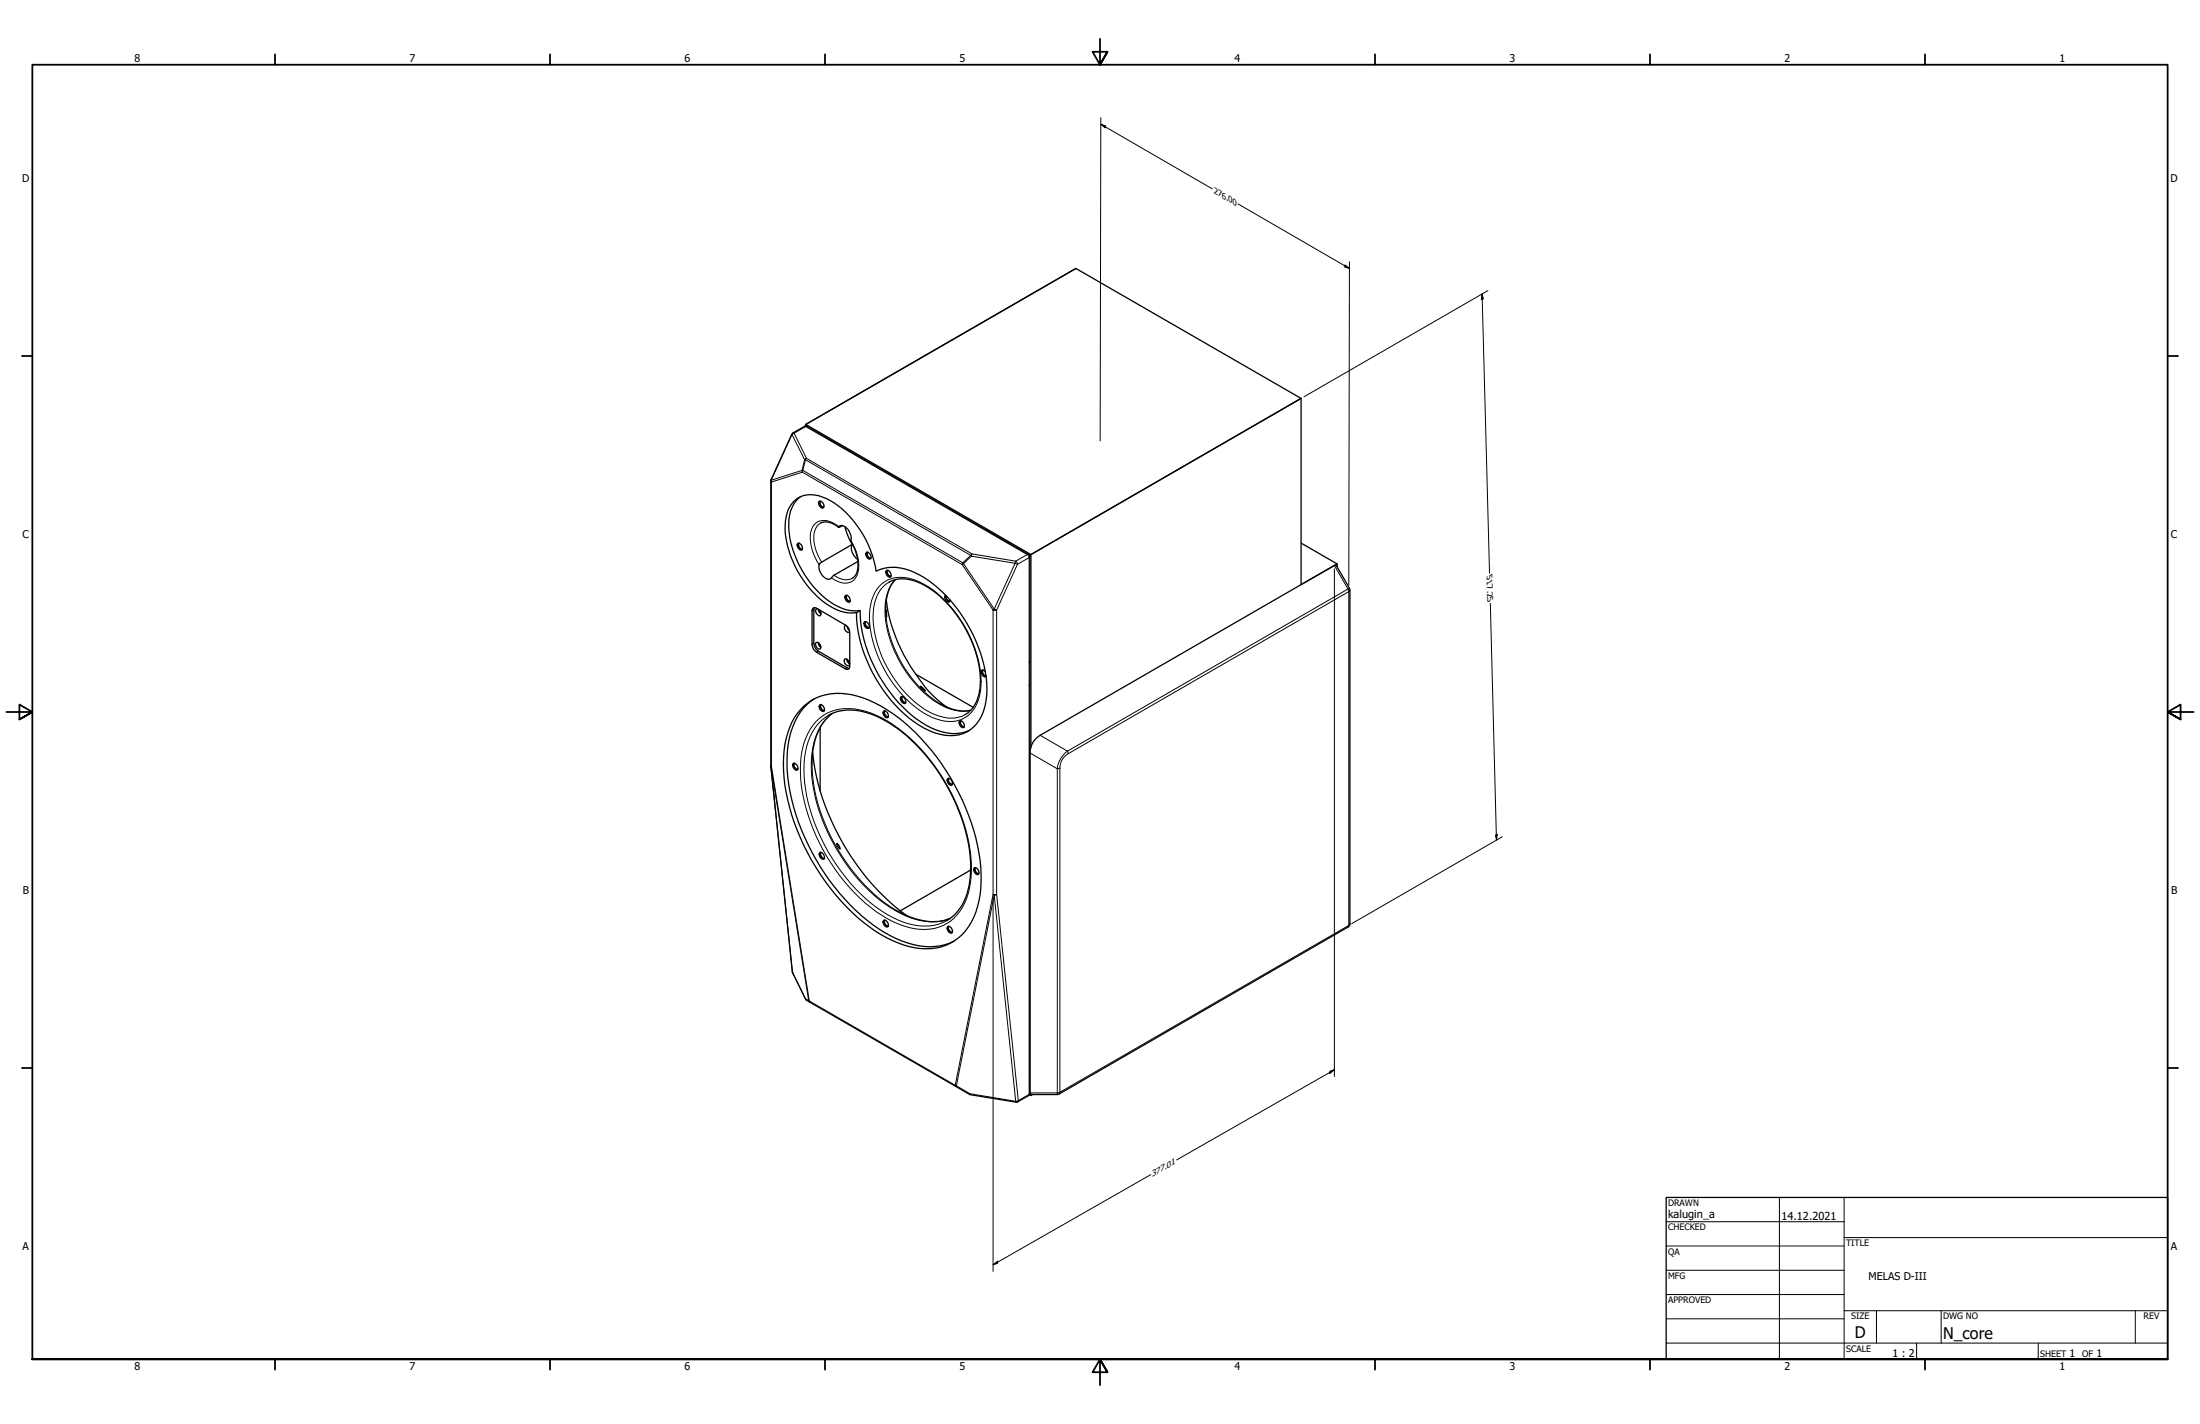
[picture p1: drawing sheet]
<svg xmlns="http://www.w3.org/2000/svg" width="864mm" height="559mm" viewBox="0 0 864 559" stroke-linecap="round" stroke-linejoin="round" font-family="sans-serif">
<g fill="none" stroke="#000" stroke-width=".39">
<path d="M310.8 170.4l.1 .1M310.9 170.5l-8.2 18 12.1-3.9M310.9 170.5l4.9 9.9-1 4.2M311.2 169.9l.5 .1-.8 .5M315.8 167.3l.5 .1M316.3 167.4l-4.6 2.6 4.9 9.9 65 37.5 17.1 2.8M316.3 167.4l86.9 50.2M316.8 167.3l-.5 .1M302.6 188.3l.2 .9-.2-.4M314.8 184.6l.2 .7M314.8 184.6h.4l-.2 .7M315 185.3l-12.2 3.9v111.6l14.9 92 57.3 33.1 14.8-74.9v-111.6"/>
<path d="M315 185.3l62.7 36.3 12.1 17.8M316 180.2l.6-.3-.8 .5zM316.2 180.4l64.9 37.5-3.1 3-62.8-36.3zM322.1 205.3a7.2 7.2 0 0 0-2.6 7.4l1 4 2 3.9M329.2 206.6a7.3 7.3 0 0 0-9.1-1.2 9.1 9.1 0 0 0-1.6 9l.8 2.9 2.3 4.3M334 212a16.6 16.6 0 0 1 2.5 13.7 5.2 5.2 0 0 1-7.8 2.4l-2.3-1.3M381.3 217.6l.3-.2-.3 .8-.2-.3zM403.2 217.6l.8 1.2M403.2 217.6l-4.5 2.6M403.7 217.6h-.5M404 218.8l-4.6 2.6-8.2 18M404 218.8v41.1"/>
<path d="M404.2 218.4l-.2 .4M319.5 239.3l-.7 .4M327.3 225.7a6.7 6.7 0 0 0 7.2 1.2M345.1 230.1a12.5 12.5 0 0 1 14.2-2.5 42.7 42.7 0 0 1 20.5 20.2 38.9 38.9 0 0 1 4.7 25.3 11.8 11.8 0 0 1-16.5 9.2 39.4 39.4 0 0 1-20.7-19.3 39.5 39.5 0 0 1-5.5-25.6 16.2 16.2 0 0 1 3.3-7.3zM347.7 239.1a47.3 47.3 0 0 0 21.4 37.1M348.9 228.5a15.1 15.1 0 0 0-6.2 14.2 47.4 47.4 0 0 0 20.8 36 17.2 17.2 0 0 0 14.2 2.4l1.2-.7M351.4 227.5a18.1 18.1 0 0 0-3.9 14.5 47.5 47.5 0 0 0 20.7 34 17.3 17.3 0 0 0 12.8 2.8M378 220.9l.2 .3-.5 .4zM378.2 221.2l3.1-3 17.2 2.8-8.2 18zM389.8 239.4h1.4M389.8 239.4l.5-.4 .9 .4M391.2 239.4v111.6l8.5 80.9"/>
<path d="M398.7 220.2l.7 1.2-.9-.4zM523.8 221.9l5.3 9.2M529.1 231.1l.4 1.1M529.1 231.1l-110.1 63.7-10.7-6.3M529.5 232.2v131l-113.4 65.4v-127.2M529.5 232.2l-110.2 63.6M529.7 230.8l-.6 .3M529.9 231.6l-.4 .6M319.5 252.5l-.7 .4M321.2 255.5l-.7 .5M404 259.9v9.1M404.2 259.5l-.2 .4"/>
<path d="M326.6 280a23.3 23.3 0 0 0-8.1 17.8 67 67 0 0 0 12.8 40.1 58 58 0 0 0 26.5 22.4 21 21 0 0 0 15.3 .1M332.5 262.1l-.7 .3M404 269v160.5l-4.3 2.4M404.2 268.6l-.2 .4M318.8 299.9a71.7 71.7 0 0 0 17.1 43.4 59.3 59.3 0 0 0 16 14M320.3 283.1a18.3 18.3 0 0 1 19.4-4 54.7 54.7 0 0 1 27 21.2 72.6 72.6 0 0 1 14.6 40.5 25.4 25.4 0 0 1-8.1 20.6 19.7 19.7 0 0 1-18.4 1.9 57.2 57.2 0 0 1-26.9-22.1 73.3 73.3 0 0 1-13.7-37.9 28 28 0 0 1 6.1-20.2zM325.2 280.7a20.9 20.9 0 0 0-9.4 16.5 63.1 63.1 0 0 0 9.4 37.2 63.4 63.4 0 0 0 27.5 26.7 21.3 21.3 0 0 0 19 .2M404.3 295.5l10.7 6.2M302.6 300.5l8.5 81.1 5.1 10.5M302.6 300.4l14.8 92.2M415 301.7v127.8M416.1 301.4l-1.1 .3"/>
<path d="M416.1 301.4a6.5 6.5 0 0 1 3.2-5.6l-.3-1a9.8 9.8 0 0 0-4 6.9M389.8 351h1.4l-.6 .2zM390.3 351.2l8.4 81-18-3-5.3-3.1zM529.9 362.5l-.8 1.3M311 381.4l.1 .4M316.7 392.6l-.5-.7 1.2 .7M317.4 392.6l.5 .7zM375 425.9l.4 .2-.2 .2zM380.6 429.5l.1-.3 .2 .4M399.7 431.9l-.2 .5M399.7 431.9l-1 .3 .1 .3M404.2 429.1l-.5 .9"/>
<path d="M404.3 428.9h10.7l1.1-.3-.4 .7"/>
</g>
<g fill="none" stroke="#000" stroke-width=".51">
<path d="M422.3 105.3l-106 61.3 .4 .7-.4-.7 106-61.3 88.4 51M510.7 156.3l-106.6 61.6M510.7 156.3v73.1l14.2-8.1-14.2-8.2M310.8 170.4l-8.2 18.4M311.2 169.9l4.6-2.6h1l86.9 50.3 .5 .6-.1 211.3-5 3-18.4-3-64.4-37.4M311.3 170l-.4 .4M316.3 167.2v-.6l88.4 51v75.5M302.6 188.8v111.7l8.5 81.2M311.1 197.2a10.5 10.5 0 0 1 13.3-1.6 38.6 38.6 0 0 1 18.7 24.6l.8 4a17.6 17.6 0 0 1 16.9 1.4 56.3 56.3 0 0 1 26 38.1 26.5 26.5 0 0 1-2.8 19.4 13.5 13.5 0 0 1-16 4.8 43.7 43.7 0 0 1-22.8-19.4 52.8 52.8 0 0 1-9-28.1 18.7 18.7 0 0 1-15.2-6.1 39.7 39.7 0 0 1-12.8-28.4 13.6 13.6 0 0 1 2.9-8.7zM314.2 194.9a13.7 13.7 0 0 0-4.6 12.5 40.5 40.5 0 0 0 17.6 29.7l1.6 .8a14.3 14.3 0 0 0 8.8 1.7 56.4 56.4 0 0 0 16.9 38 31.1 31.1 0 0 0 20 10.3 13.4 13.4 0 0 0 6.1-1.3M321.6 196.7a1.74 1.74 0 0 1 1.6 2.6 1.74 1.74 0 0 1-1.6-2.6zM321.8 196.7a1.93 1.93 0 0 0 1.5 2.4"/>
<path d="M322.2 196.7a1.35 1.35 0 0 0-.1 1.4 1.35 1.35 0 0 0 1.3 .7M313.2 213.2a1.61 1.61 0 0 1 1.5 .9 1.61 1.61 0 0 1-.2 1.8 1.92 1.92 0 0 1-1.3-2.7zM313.4 213.2a1.83 1.83 0 0 0 1.5 2.4M313.8 213.2a1.4 1.4 0 0 0-.1 1.4 1.4 1.4 0 0 0 1.3 .7M322.1 205.3a6.5 6.5 0 0 1 7.1 1.6M330.7 206.2l-1.3 .7-.2-.3a2.21 2.21 0 0 1 3.2 .7 5 5 0 0 1 1.5 5 14.6 14.6 0 0 1 2 13.3l-1.4 1.3M331.7 206.8l1.4 4.1 1.5 2.7M334.6 213.6l-12.3 7.2a2.93 2.93 0 0 0 0 4.3l1 1.3a2.12 2.12 0 0 0 3.8-.5l9.6-5.6M334.6 213.6a4.8 4.8 0 0 0 2.1 5.9M340.1 216.8a1.7 1.7 0 0 1 1.6 2.5 1.7 1.7 0 0 1-1.6-2.5zM340.4 216.7a1.92 1.92 0 0 0 1.4 2.5M340.7 216.7a1.4 1.4 0 0 0-.1 1.5 1.4 1.4 0 0 0 1.3 .7"/>
<path d="M319.3 238.6l1.2 .1 11.3 6.5 1.3 1.3 .5 1.8v13.1a1.08 1.08 0 0 1-.6 1.2 1.08 1.08 0 0 1-1.2-.2l-11.3-6.4-1.2-1.4-.5-1.7v-13.2zM319.7 238.4l-.2 .9v13.2l.5 1.7 1.2 1.3 11.3 6.6 .9 .2M320.9 239h-.3a1.64 1.64 0 0 0-.2 1.7 1.64 1.64 0 0 0 1.5 .9l.4-1-.8-1.3M321.2 239.1l.2 .8 .9 1M321.4 239.2l.9 1.5M331.9 233.7a1.61 1.61 0 0 1 1.6 .9 1.61 1.61 0 0 1-.3 1.7 1.92 1.92 0 0 1-1.3-2.6zM332.2 233.6a1.83 1.83 0 0 0 1.4 2.5M332.5 233.6a1.4 1.4 0 0 0 0 1.5 1.4 1.4 0 0 0 1.3 .7M337.6 239.6l-1.4 .8M347.8 239.5l.2 2.7zM347.9 235.5a66.9 66.9 0 0 0 20.5 39.5l3.3 2.5M348 223.9a1.58 1.58 0 0 1 1.5 .9 1.58 1.58 0 0 1-.2 1.7 1.84 1.84 0 0 1-1.3-2.6z"/>
<path d="M348.2 223.8a1.92 1.92 0 0 0 1.5 2.5M348.6 223.8a1.4 1.4 0 0 0-.1 1.5 1.4 1.4 0 0 0 1.3 .7M348.9 228.5a14.4 14.4 0 0 1 14.5 1.5 47.4 47.4 0 0 1 21.5 37.1 15.6 15.6 0 0 1-5.3 12.9l-.7 .4M351.5 227.5a16.6 16.6 0 0 0-3.8 11.6M371.2 233.6a1.65 1.65 0 0 0-.1 1.8 1.65 1.65 0 0 0 1.6 .8l.2-.7M371.3 233.7l.1 1.3 .6 .8 .8 .3M371.4 233.8a1.45 1.45 0 0 0 1.5 1.9M524.9 221.3v1.1M320.4 252.2a1.54 1.54 0 0 1 1.6 .8 1.54 1.54 0 0 1-.3 1.8 1.88 1.88 0 0 1-1.3-2.6zM321.2 252.2l.2 .8 .8 1M321.4 252.3l.2 .9 .6 .6M331.6 258.6a1.7 1.7 0 0 1 1.6 2.6 1.74 1.74 0 0 1-1.6-2.6z"/>
<path d="M332.1 245.4l-.3 .1a1.66 1.66 0 0 0 0 1.8 1.66 1.66 0 0 0 1.6 .7l.1-.3M332.4 258.7l.2 .8 .9 1M332.5 245.8l.9 1.5M332.6 258.8l.3 .9 .6 .6M332.7 246.1l.6 .9M339.3 244a1.58 1.58 0 0 1 1.6 .9 1.58 1.58 0 0 1-.2 1.7 1.83 1.83 0 0 1-1.4-2.6zM339.7 243.9a1.93 1.93 0 0 0 1.4 2.5M340 244a1.36 1.36 0 0 0-.1 1.5 1.36 1.36 0 0 0 1.3 .6M315.6 277.1a21.4 21.4 0 0 1 20.9-3.9 58.5 58.5 0 0 1 27.2 19 86 86 0 0 1 21.4 51.1 32.6 32.6 0 0 1-7.3 23.4 20.7 20.7 0 0 1-20.6 4.8 56.2 56.2 0 0 1-27.2-18.1 87.4 87.4 0 0 1-22.4-50.9 34.9 34.9 0 0 1 5.4-22.5zM319.6 274.3a24.5 24.5 0 0 0-10.2 17.6 69.6 69.6 0 0 0 7.8 39.6 82.9 82.9 0 0 0 30 34.5 32.6 32.6 0 0 0 21.9 5.2l3.6-1.1 1.8-.8M321.8 276.6a1.58 1.58 0 0 1 1.6 .9 1.58 1.58 0 0 1-.2 1.7 1.84 1.84 0 0 1-1.4-2.6zM322.1 276.5a1.92 1.92 0 0 0 1.4 2.5"/>
<path d="M322.4 276.5a1.4 1.4 0 0 0 0 1.5 1.4 1.4 0 0 0 1.3 .7M326.7 280a22 22 0 0 0-7.8 16.6l-.1 3.3M346.9 279a1.61 1.61 0 0 1 1.6 .9 1.61 1.61 0 0 1-.3 1.8 1.92 1.92 0 0 1-1.3-2.7zM347.2 279a1.83 1.83 0 0 0 1.4 2.4M347.5 279a1.4 1.4 0 0 0-.1 1.4 1.4 1.4 0 0 0 1.3 .7M353.7 273.4a1.74 1.74 0 0 1 1.6 2.6 1.74 1.74 0 0 1-1.6-2.6zM353.9 273.4a1.93 1.93 0 0 0 1.5 2.4M354.3 273.4a1.35 1.35 0 0 0-.1 1.4 1.35 1.35 0 0 0 1.3 .7M359.5 264.6l22.5 13M361.3 269.4l.8 .5 1.1 1.2-1.3-.8zM369.1 276.2a16.7 16.7 0 0 0 12 2.5M385.7 263a2 2 0 0 0 1.4 2.5 1.65 1.65 0 0 1-1.7-.7 1.65 1.65 0 0 1 0-1.8 1.02 1.02 0 0 1 1.4 .6"/>
<path d="M386 263a1.45 1.45 0 0 0 1 2.2M311.4 299.6a1.61 1.61 0 0 1 1.6 .9 1.61 1.61 0 0 1-.3 1.8 1.92 1.92 0 0 1-1.3-2.7zM311.7 299.5a1.83 1.83 0 0 0 1.4 2.5M312 299.5a1.36 1.36 0 0 0-.1 1.5 1.36 1.36 0 0 0 1.3 .7M319 295.4a94.3 94.3 0 0 0 36.9 63.9M321.9 285.6v24.7M325.2 280.7a21.1 21.1 0 0 1 19.5 .7 65.1 65.1 0 0 1 27.7 28.4 64.1 64.1 0 0 1 8.5 34.2 21.7 21.7 0 0 1-8.2 16.6l-1 .7M376.7 283a1.58 1.58 0 0 1 1.6 .8 1.58 1.58 0 0 1-.2 1.8 1.84 1.84 0 0 1-1.4-2.6zM377 282.8a1.92 1.92 0 0 0 1.5 2.6M377.3 282.9a1.4 1.4 0 0 0 0 1.5 1.4 1.4 0 0 0 1.3 .7M406.8 289.7l1.5-1.2 115.5-66.6 .5-.1 5.4 9 .2 .8v130.9l-.2 .7-.6 .6-113.3 65.5-11.1 .2-.4-.6v-133.4l.5-2.8 .8-1.6zM372 305.6a1.56 1.56 0 0 1 1.6 .8 1.56 1.56 0 0 1-.2 1.8 1.88 1.88 0 0 1-1.4-2.6z"/>
<path d="M372.3 305.4a1.92 1.92 0 0 0 1.5 2.6M372.6 305.5a1.31 1.31 0 0 0-.1 1.5 1.31 1.31 0 0 0 1.4 .6M321.8 334.6a1.7 1.7 0 0 1 1.6 2.5 1.7 1.7 0 0 1-1.6-2.5zM322.1 334.5a1.86 1.86 0 0 0 1.4 2.5M322.4 334.5a1.4 1.4 0 0 0 0 1.5 1.4 1.4 0 0 0 1.3 .7M328.5 331l.7 .7 .6 1.5-.9-.9zM351.9 357.3a26.3 26.3 0 0 0 19 3.8l2.2-.7M381 341.4l-27.6 16M382.5 340.6a1.61 1.61 0 0 1 1.5 .8 1.61 1.61 0 0 1-.2 1.8 1.92 1.92 0 0 1-1.3-2.6zM382.7 340.5a1.83 1.83 0 0 0 1.5 2.5M383 340.5a1.4 1.4 0 0 0 0 1.5 1.4 1.4 0 0 0 1.3 .6M346.9 361.2a1.56 1.56 0 0 1 1.6 .8 1.56 1.56 0 0 1-.3 1.8 1.84 1.84 0 0 1-1.3-2.6z"/>
<path d="M347.2 361.1a1.92 1.92 0 0 0 1.4 2.5M347.5 361.1a1.4 1.4 0 0 0-.1 1.5 1.4 1.4 0 0 0 1.3 .7M372 363.6a1.56 1.56 0 0 1 1.6 .8 1.56 1.56 0 0 1-.2 1.8 1.84 1.84 0 0 1-1.4-2.6zM372.3 363.5a1.92 1.92 0 0 0 1.5 2.5M372.6 363.5a1.36 1.36 0 0 0-.1 1.5 1.36 1.36 0 0 0 1.4 .7M311.1 381.8l5.1 10.3M404.1 429.6l.6 .3M404.7 429.5v.4l.6-.4"/>
</g>
<!-- layer: Border (ANSI) -->
<g fill="none" stroke="#000" stroke-width=".7">
<path d="M431.8 15.2v10.2l-2.9-5.1h5.8l-2.9 5.1 2.9-5.1M107.9 21.3v4.1M215.9 21.3v4.1M323.8 21.3v4.1M539.8 21.3v4.1M647.7 21.3v4.1M755.6 21.3v4.1M8.6 139.7h4.1M850.9 139.7h4.1M2.5 279.4h10.2l-5.1-2.9v5.8l5.1-2.9-5.1 2.9M861.1 279.4h-10.2l5.1-2.9v5.8l-5.1-2.9 5.1 2.9M8.6 419.1h4.1"/>
<path d="M850.9 419.1h4.1M12.7 533.4v-508h838.2v508h-838.2h838.2M107.9 533.4v4.1M215.9 533.4v4.1M323.8 533.4v4.1M434.7 538.5l-2.9-5.1 2.9 5.1h-5.8l2.9-5.1v10.2M539.8 533.4v4.1M647.7 533.4v4.1M755.6 533.4v4.1"/>
</g>
<!-- layer: Title (ANSI) -->
<g fill="none" stroke="#000" stroke-width=".39">
<path d="M654 479.4h69.9M698.5 469.9v63.5M723.9 469.9v63.5M654 488.9h69.9M654 498.5h69.9M723.9 485.6h127M654 508h69.9M654 517.5h69.9M723.9 514.3h127M736.6 514.3v12.7M762 514.3v12.7M838.2 514.3v12.7"/>
<path d="M654 527h196.9M752.3 527v6.4M800.1 527v6.4"/>
</g>
<path d="M654 469.9h196.9v63.5h-196.9z" fill="none" stroke="#000" stroke-width=".51"/>
<g fill="none" stroke="#000" stroke-width=".39">
<path d="M432.1 48.8l1.8 .6v.8zM432.1 48.8l43.8 25.3M432.1 46.2l-.2 126.8M486 80l43.7 25.3M527.9 103.9l1.8 1.4-1.8-.5zM529.7 102.7l-.2 127M581.8 115.3l.4 1.9-.7 .4zM581.8 115.3l2.9 109.6M584.1 114l-72.2 41.7M523.8 223.2v199.2M585 236.8l2.4 92.8M587.1 327.8l.7-.4-.4 2.2z"/>
<path d="M589.7 328.4l-59.1 34.1M389.8 352.3v146.6M523.8 419.8l-61.9 35.4M522 420.4l1.8-.6-1.8 1.4zM451.7 460.9l-61.9 35.4M389.8 496.3l1.8-1.4v.8z"/>
</g>
<g fill="#000">
<path d="M432.1 48.8l1.8 .6v.8z" fill-rule="evenodd"/>
<path d="M527.9 103.9l1.8 1.4-1.8-.5z" fill-rule="evenodd"/>
<path d="M581.8 115.3l.4 1.9-.7 .4z" fill-rule="evenodd"/>
<path d="M587.1 327.8l.7-.4-.4 2.2z" fill-rule="evenodd"/>
<path d="M522 420.4l1.8-.6-1.8 1.4z" fill-rule="evenodd"/>
<path d="M389.8 496.3l1.8-1.4v.8z" fill-rule="evenodd"/>
</g>
<g font-size="6.3">
<text x="728.1" y="524.9">D</text>
<text x="762.8" y="525.4">N_core</text>
</g>
<g font-size="4.3">
<text x="654.8" y="477.8">kalugin_a</text>
<text x="699.3" y="478.6">14.12.2021</text>
</g>
<g font-size="4.2">
<text x="52.8" y="24.4">8</text>
<text x="160.8" y="24.4">7</text>
<text x="268.7" y="24.4">6</text>
<text x="376.7" y="24.4">5</text>
<text x="484.6" y="24.4">4</text>
<text x="592.6" y="24.4">3</text>
<text x="700.5" y="24.4">2</text>
<text x="808.5" y="24.4">1</text>
<text x="8.8" y="71.4">D</text>
<text x="852" y="71.4">D</text>
<text x="8.9" y="211.1">C</text>
<text x="852.2" y="211.1">C</text>
<text x="9" y="350.8">B</text>
<text x="852.2" y="350.8">B</text>
<text x="8.9" y="490.5">A</text>
<text x="852.2" y="490.5">A</text>
<text x="733.5" y="502.5">MELAS D-III</text>
<text x="742.9" y="532.6">1 : 2</text>
<text x="812.4" y="532.6">1</text>
<text x="823" y="532.6">1</text>
<text x="52.8" y="537.5">8</text>
<text x="160.8" y="537.5">7</text>
<text x="268.7" y="537.5">6</text>
<text x="376.7" y="537.5">5</text>
<text x="484.6" y="537.5">4</text>
<text x="592.6" y="537.5">3</text>
<text x="700.5" y="537.5">2</text>
<text x="808.5" y="537.5">1</text>
</g>
<g font-size="3.5">
<text x="654.8" y="473.2">DRAWN</text>
<text x="654.8" y="482.8">CHECKED</text>
<text x="724.7" y="488.9">TITLE</text>
<text x="654.8" y="492.3">QA</text>
<text x="654.8" y="501.8">MFG</text>
<text x="654.8" y="511.4">APPROVED</text>
<text x="726.7" y="517.7">SIZE</text>
<text x="762.8" y="517.7">DWG NO</text>
<text x="841.4" y="517.7">REV</text>
<text x="724.7" y="530.4">SCALE</text>
<text x="800.9" y="532.6">SHEET</text>
<text x="817.4" y="532.6">OF</text>
</g>
<g font-size="3.4">
<text x="476.4" y="75.7" transform="rotate(30 476.4 75.7)">276.00</text>
<text x="583.6" y="226.2" transform="rotate(89 583.6 226.2)">517.25</text>
<text x="452.3" y="461.9" transform="rotate(-30 452.3 461.9)">377.01</text>
</g>
</svg>
